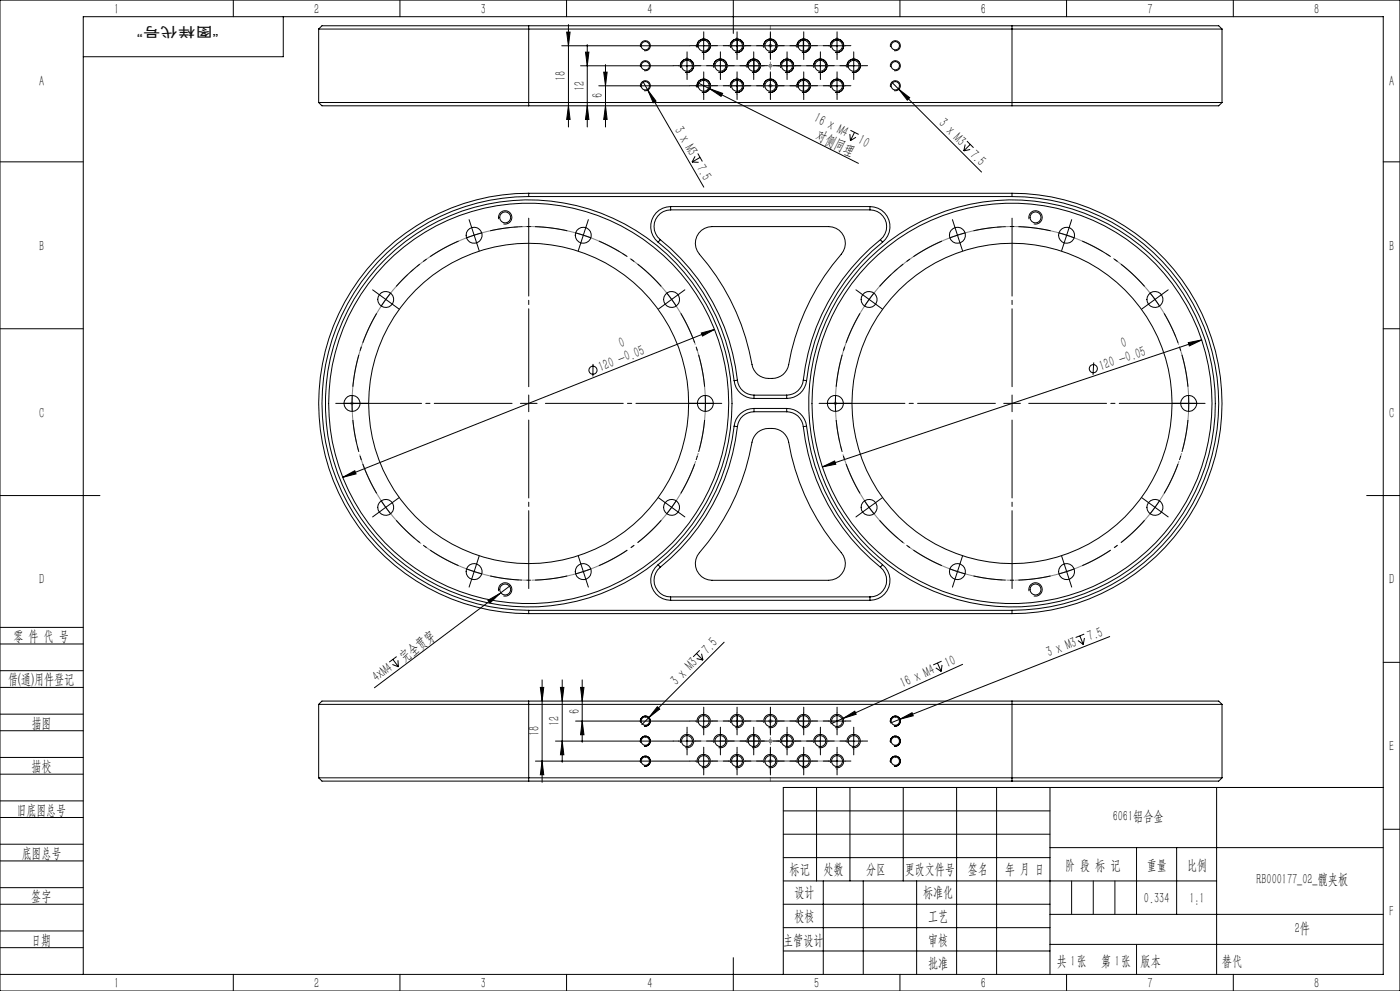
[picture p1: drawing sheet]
<svg xmlns="http://www.w3.org/2000/svg" width="420mm" height="297mm" viewBox="0 0 420 297" stroke-linecap="round" stroke-linejoin="round" font-family="sans-serif">
<g fill="none" stroke="#000" stroke-width=".3">
<path d="M0 0h420v297h-420zM70 0v5M85 5v12h-60M95.6 8.7h271M95.6 8.7v22M120 0v5M158.6 7.7h-62l-1 1M158.6 7.7v24M158.6 7.7h145M168.5 13.7h38.4M170 0v5M170 9.6h1l-.5 4.1z"/>
<path d="M170.5 7.4v30.7M174.2 19.7h27.8M175.6 15.6h1.1l-.5 4.1zM176.2 13.4v24.7M181.6 19.4v18.7M192.2 14.1a1.5 1.5 0 0 1 1.3-1.9 1.5 1.5 0 0 1 1.6 1.6 1.5 1.5 0 0 1-1.9 1.4M203.6 19.7h5M206.1 17.2v5M208.6 13.7h5M209.2 14.2a1.99 1.99 0 0 1 1.7-2.5 1.99 1.99 0 0 1 2.2 2.2 1.99 1.99 0 0 1-2.5 1.7M211.1 11.2v5M213.6 19.7h5"/>
<path d="M216.1 17.2v5M218.6 13.7h5M219.2 14.2a1.99 1.99 0 0 1 1.7-2.5 1.99 1.99 0 0 1 2.2 2.2 1.99 1.99 0 0 1-2.5 1.7M220 0v10M221.1 11.2v5M221.2 12.1v3.2M223.6 19.7h5M226.1 17.2v5M226.2 18.1v3.2M228.6 13.7h5M229.2 14.2a1.99 1.99 0 0 1 1.7-2.5 1.99 1.99 0 0 1 2.2 2.2 1.99 1.99 0 0 1-2.5 1.7M231.1 11.2v5"/>
<path d="M233.6 19.7h5M236 18.1v3.2M236.1 17.2v5M238.6 13.7h5M239.2 14.2a1.98 1.98 0 0 1 1.7-2.5 1.98 1.98 0 0 1 2.2 2.2 1.98 1.98 0 0 1-2.5 1.7M241 12.1v3.2M241.1 11.2v5M243.6 19.7h5M246.1 17.2v5M248.6 13.7h5M249.2 14.2a1.99 1.99 0 0 1 1.7-2.5 1.99 1.99 0 0 1 2.2 2.2 1.99 1.99 0 0 1-2.5 1.7M251.1 11.2v5"/>
<path d="M253.6 19.7h5M256.1 17.2v5M267.2 14.1a1.5 1.5 0 0 1 1.3-1.9 1.5 1.5 0 0 1 1.6 1.6 1.5 1.5 0 0 1-1.9 1.4M270 0v5M303.6 7.7h62l1 1M303.6 7.7v24M320 0v5M366.6 8.7v22M370 0v5M95.6 30.7h271M95.6 30.7l1 1h62M158.6 31.7h145"/>
<path d="M170.5 31.7l.5 4.1h-1zM176.2 31.7l.5 4.1h-1.1zM179.6 25.7h27.3M181.1 21.6h1l-.5 4.1zM181.6 31.7l.5 4.1h-1zM192.2 26.1a1.5 1.5 0 0 1 1.3-1.9 1.5 1.5 0 0 1 1.6 1.6 1.5 1.5 0 0 1-1.9 1.4M192.2 20.1a1.5 1.5 0 0 1 1.3-1.9 1.5 1.5 0 0 1 1.6 1.6 1.5 1.5 0 0 1-1.9 1.4M192.9 24.4l1.4 2.6M194.3 27l2.5 3.3-.8 .5zM194.3 27l16.8 29.1M204.2 20.2a1.99 1.99 0 0 1 1.8-2.4 1.99 1.99 0 0 1 2.1 2.1 1.99 1.99 0 0 1-2.5 1.8M208.6 25.7h5"/>
<path d="M209.2 26.2a2 2 0 0 1 1.8-2.5 2 2 0 0 1 2.1 2.2 2 2 0 0 1-2.5 1.8M209.3 24.8l48.2 24.2M211.1 23.2v5M212.9 26.6l3.9 1.4-.5 .9zM214.2 20.2a2 2 0 0 1 1.8-2.5 2 2 0 0 1 2.1 2.2 2 2 0 0 1-2.5 1.8M218.6 25.7h5M219.2 26.2a2 2 0 0 1 1.8-2.5 2 2 0 0 1 2.1 2.2 2 2 0 0 1-2.5 1.8M221.1 23.2v5M221.2 24.1v3.2M224.2 20.2a2 2 0 0 1 1.7-2.5 2 2 0 0 1 2.2 2.2 2 2 0 0 1-2.5 1.8M228.6 25.7h5M229.2 26.2a2 2 0 0 1 1.8-2.5 2 2 0 0 1 2.1 2.2 2 2 0 0 1-2.5 1.8"/>
<path d="M231.1 23.2v5M234.2 20.2a2 2 0 0 1 1.8-2.5 2 2 0 0 1 2.1 2.2 2 2 0 0 1-2.5 1.8M238.6 25.7h5M239.2 26.2a1.99 1.99 0 0 1 1.8-2.5 1.99 1.99 0 0 1 2.1 2.2 1.99 1.99 0 0 1-2.5 1.8M241 24.1v3.2M241.1 23.2v5M244.2 20.2a2 2 0 0 1 1.8-2.5 2 2 0 0 1 2.1 2.2 2 2 0 0 1-2.5 1.8M248.6 25.7h5M249.2 26.2a2 2 0 0 1 1.8-2.5 2 2 0 0 1 2.1 2.2 2 2 0 0 1-2.5 1.8M251.1 23.2v5M254.2 20.2a2 2 0 0 1 1.8-2.5 2 2 0 0 1 2.1 2.2 2 2 0 0 1-2.5 1.8M255.1 39l2.5 1.3"/>
<path d="M256.4 39.6l-1.3 2.6M267.2 20.1a1.5 1.5 0 0 1 1.3-1.9 1.5 1.5 0 0 1 1.6 1.6 1.5 1.5 0 0 1-1.9 1.4M267.2 26.1a1.5 1.5 0 0 1 1.3-1.9 1.5 1.5 0 0 1 1.6 1.6 1.5 1.5 0 0 1-1.9 1.4M267.5 24.7l27 26.9M269.7 26.8l3.2 2.5-.7 .7zM366.6 30.7l-1 1h-62M0 48.5h25M158.6 58.9a62 62 0 0 0-62 62 62 62 0 0 0 62 62M158.6 57.9a63 63 0 0 0-63 63 63 63 0 0 0 63 63M158.6 58.9h145M158.6 57.9v1M158.6 57.9h145"/>
<path d="M207.6 48.6h2M208.5 46.8l-.9 1.8M209.3 46l1.4 2.4M210 47.2l-2.4 1.4M255 40.2l.1 2M256.8 41.1l-1.7 1.1M289.6 43.3l-.5 1.9M290.1 42.3l2 2M291 44.8l-1.9 .4M291.1 43.3l-2 1.9M303.6 58.9a62 62 0 0 1 62 62 62 62 0 0 1-62 62M303.6 57.9a63 63 0 0 1 63 63 63 63 0 0 1-63 63"/>
<path d="M303.6 57.9v1M415 48.5h5M149.6 65.7a2 2 0 0 1 1.8-2.5 2 2 0 0 1 2.1 2.1 2 2 0 0 1-2.5 1.8M197.4 72.6a62.3 62.3 0 0 1 22.8 41.5M198.1 71.8a63.1 63.1 0 0 1 23.1 42.1M198.1 71.8l-.7 .8M201.2 61.9a6 6 0 0 0-5.7 4 6 6 0 0 0 1.9 6.7M201.2 62.9a5 5 0 0 0-4.7 3.4 5 5 0 0 0 1.6 5.5M201.2 61.9h59.8M201.2 62.9h59.8M201.2 61.9v1M210.4 69l1-.6 2.2-.5h35a5 5 0 0 1 4.6 2.9 5 5 0 0 1-.8 5.4 69.1 69.1 0 0 0-16 33.9 5.9 5.9 0 0 1-9.7 1.5 10.9 10.9 0 0 1-1.9-6.4 70.3 70.3 0 0 0-15.6-30 5 5 0 0 1 1.2-6.2z"/>
<path d="M261 61.9a6 6 0 0 1 5.7 4 6 6 0 0 1-1.9 6.7M261 62.9a5 5 0 0 1 4.7 3.3 5 5 0 0 1-1.6 5.6M261 61.9v1M264.1 71.8a63.1 63.1 0 0 0-23.1 42.1M264.1 71.8l.7 .8M264.8 72.6a62.3 62.3 0 0 0-22.8 41.5M308.7 65.7a2 2 0 0 1 1.8-2.5 2 2 0 0 1 2.1 2.1 2 2 0 0 1-2.5 1.8M0 98.5h25M210.4 99.8l3.9-1.1-3.6 2zM214.3 98.7l-111.5 44.3M415 98.5h5M177.9 109.1v3.7"/>
<path d="M220.2 114.1a5.9 5.9 0 0 0 6 5.3M221.2 113.9a5 5 0 0 0 5 4.5M221.2 113.9l-1 .2M226.2 119.4h9.8M226.2 118.4v1M226.2 118.4h9.8M236 118.4v1M241 113.9a5 5 0 0 1-5 4.5M241 113.9l1 .2M242 114.1a5.9 5.9 0 0 1-6 5.3M328.1 108.6l-.2 3.8M356.5 102.7l4-.8-3.7 1.8z"/>
<path d="M360.5 101.9l-113.8 38M220.2 127.7a62.3 62.3 0 0 1-22.8 41.5M220.2 127.7l1 .1M221.2 127.8a63.1 63.1 0 0 1-23.1 42.2M226.2 122.4a5.9 5.9 0 0 0-6 5.3M226.2 123.4a5 5 0 0 0-5 4.4M226.2 122.4h9.8M226.2 122.4v1M226.2 123.4h9.8M227.3 129.6a5.9 5.9 0 0 1 9.1 2.1 70.6 70.6 0 0 0 16.6 34.8 5 5 0 0 1-4.4 7.4h-35a5 5 0 0 1-4.5-2.9 5 5 0 0 1 .7-5.4 69.1 69.1 0 0 0 16-33.9zM236 122.4a5.9 5.9 0 0 1 6 5.3M236 123.4a5 5 0 0 1 5 4.4"/>
<path d="M236 122.4v1M241 127.8a63.1 63.1 0 0 0 23.1 42.2M242 127.7a62.3 62.3 0 0 0 22.8 41.5M242 127.7l-1 .1M246.7 139.9l3.7-1.8 .3 1zM0 148.5h30M102.8 143l3.6-1.9 .4 .9zM114.3 150l1.4 2M115.7 152l1.5 2.1M115.7 152l-2 1.5M117.8 150.6l-2.1 1.4M259.3 150l1.4 2"/>
<path d="M260.7 152l1.6 2.1M260.7 152l-2 1.5M262.7 150.6l-2 1.4M410 148.5h10M146.4 179.9l3.6-2-3 2.8zM149.6 177.2a2 2 0 0 1 1.8-2.5 2 2 0 0 1 2.1 2.2 2 2 0 0 1-2.5 1.7M153.1 175.5l-40.8 30.6M197.4 169.2a6 6 0 0 0-1.9 6.7 6 6 0 0 0 5.7 4M197.4 169.2l.7 .8M198.1 170a5 5 0 0 0-1.6 5.6 5 5 0 0 0 4.7 3.3M201.2 179.9h59.8M201.2 178.9v1"/>
<path d="M201.2 178.9h59.8M261 178.9v1M264.1 170a5 5 0 0 1 1.6 5.6 5 5 0 0 1-4.7 3.3M264.8 169.2a6 6 0 0 1 1.9 6.7 6 6 0 0 1-5.7 4M264.8 169.2l-.7 .8M308.7 177.2a2 2 0 0 1 1.8-2.5 2 2 0 0 1 2.2 2.2 2 2 0 0 1-2.6 1.7M0 193h25M0 188h25M117.7 199.1l1.8 .7M117.9 197.6l1.6 2.2M119 196.8l-2.2 1.6M119.4 197.9l.1 1.9"/>
<path d="M158.6 182.9h145M158.6 182.9v1M158.6 183.9h145M209 195.9l1.9 1.9M209 197.4l1.9 .4M209.9 194.9l-1.9 1.9M210.5 195.9l.4 1.9M217.2 192.5l-24.7 24.7M281.2 198.7l1.2 2.5M282.5 198.2l-2.5 1.1M282.6 199.3l-.2 1.9M288.8 199.1l-35.9 16.2"/>
<path d="M303.6 182.9v1M323.4 192l1.6 1.1M324 190.6l1 2.5M325.3 190l-2.6 1.1M325.3 191.2l-.3 1.9M332.9 190.8l-62.9 24.7M415 198.5h5M0 206h25M0 201h25M0 219h25M0 214h25M95.6 211.1h271"/>
<path d="M95.6 211.1v22M158.6 210.1h-62l-1 1M158.6 210.1v24M158.6 210.1h145M162.1 206h1l-.5 4.1zM162.6 203.8v30.7M168.1 206h1.1l-.5 4.1zM168.7 203.8v24.7M172.7 216.1h34.2M174.2 206h1l-.5 4.1zM174.7 203.8v18.7M174.7 216.1l.5 4.1h-1z"/>
<path d="M192.2 216.5a1.5 1.5 0 0 1 1.3-1.9 1.5 1.5 0 0 1 1.6 1.6 1.5 1.5 0 0 1-1.9 1.4M197.2 211.8l.7 .7-3.2 2.5zM206.1 219.6v5M208.6 216.1h5M209.2 216.6a2 2 0 0 1 1.7-2.5 2 2 0 0 1 2.2 2.2 2 2 0 0 1-2.5 1.7M211.1 213.6v5M216.1 219.6v5M218.6 216.1h5M219.2 216.6a2 2 0 0 1 1.7-2.5 2 2 0 0 1 2.2 2.2 2 2 0 0 1-2.5 1.7M221.1 213.6v5M221.2 214.5v3.3M226.1 219.6v5"/>
<path d="M228.6 216.1h5M229.2 216.6a2 2 0 0 1 1.7-2.5 2 2 0 0 1 2.2 2.2 2 2 0 0 1-2.5 1.7M231.1 213.6v5M236.1 219.6v5M238.6 216.1h5M239.2 216.6a1.99 1.99 0 0 1 1.7-2.5 1.99 1.99 0 0 1 2.2 2.2 1.99 1.99 0 0 1-2.5 1.7M241 214.5v3.3M241.1 213.6v5M246.1 219.6v5M248.6 216.1h5M249.2 216.6a2 2 0 0 1 1.7-2.5 2 2 0 0 1 2.2 2.2 2 2 0 0 1-2.5 1.7M251.1 213.6v5"/>
<path d="M252.9 215.3l3.5-2.2 .5 1zM252.9 215.3l-3.6 1.6M256.1 219.6v5M267.2 216.5a1.5 1.5 0 0 1 1.3-1.9 1.5 1.5 0 0 1 1.6 1.6 1.5 1.5 0 0 1-1.9 1.4M270 215.5l3.6-1.9 .4 .9zM270 215.5l-2.8 1.2M280.7 200.2l1.7 1M303.6 210.1h62l1 1M303.6 210.1v24M366.6 211.1v22M0 232h25M0 227h25"/>
<path d="M95.6 233.1h271M95.6 233.1l1 1h62M158.6 234.1h145M160.6 228.1h46.3M162.6 228.1l.5 4.1h-1zM166.7 222.1h35.3M168.7 222.1l.5 4.1h-1.1zM192.2 222.5a1.5 1.5 0 0 1 1.3-1.9 1.5 1.5 0 0 1 1.6 1.6 1.5 1.5 0 0 1-1.9 1.4M192.2 228.5a1.5 1.5 0 0 1 1.3-1.9 1.5 1.5 0 0 1 1.6 1.6 1.5 1.5 0 0 1-1.9 1.3M203.6 222.1h5M204.2 222.6a1.99 1.99 0 0 1 1.7-2.5 1.99 1.99 0 0 1 2.2 2.2 1.99 1.99 0 0 1-2.5 1.7M208.6 228.1h5"/>
<path d="M209.2 228.6a2 2 0 0 1 1.7-2.5 2 2 0 0 1 2.2 2.2 2 2 0 0 1-2.5 1.7M211.1 225.6v5M213.6 222.1h5M214.2 222.6a2 2 0 0 1 1.7-2.5 2 2 0 0 1 2.2 2.2 2 2 0 0 1-2.5 1.7M218.6 228.1h5M219.2 228.6a2 2 0 0 1 1.7-2.5 2 2 0 0 1 2.2 2.2 2 2 0 0 1-2.5 1.7M221.1 225.6v5M221.2 226.4v3.4M223.6 222.1h5M224.2 222.6a2 2 0 0 1 1.7-2.5 2 2 0 0 1 2.2 2.1 2 2 0 0 1-2.5 1.8M226.2 220.4v3.4M228.6 228.1h5"/>
<path d="M229.2 228.6a2 2 0 0 1 1.7-2.5 2 2 0 0 1 2.2 2.2 2 2 0 0 1-2.5 1.7M231.1 225.6v5M233.6 222.1h5M234.2 222.6a2 2 0 0 1 1.7-2.5 2 2 0 0 1 2.2 2.2 2 2 0 0 1-2.5 1.7M236 220.4v3.4M238.6 228.1h5M239.2 228.6a1.99 1.99 0 0 1 1.7-2.5 1.99 1.99 0 0 1 2.2 2.2 1.99 1.99 0 0 1-2.5 1.7M241 226.4v3.4M241.1 225.6v5M243.6 222.1h5M244.2 222.6a2 2 0 0 1 1.7-2.5 2 2 0 0 1 2.2 2.2 2 2 0 0 1-2.5 1.7M245 236v28"/>
<path d="M248.6 228.1h5M249.2 228.6a2 2 0 0 1 1.7-2.5 2 2 0 0 1 2.2 2.2 2 2 0 0 1-2.5 1.7M251.1 225.6v5M253.6 222.1h5M254.2 222.6a2 2 0 0 1 1.7-2.5 2 2 0 0 1 2.2 2.2 2 2 0 0 1-2.5 1.7M255 236v28M267.2 228.5a1.5 1.5 0 0 1 1.3-1.9 1.5 1.5 0 0 1 1.6 1.6 1.5 1.5 0 0 1-1.9 1.3M267.2 222.5a1.5 1.5 0 0 1 1.3-1.9 1.5 1.5 0 0 1 1.6 1.6 1.5 1.5 0 0 1-1.9 1.4M271 236v28M287 236v56M299 236v56M315 236v56"/>
<path d="M365 236v56M366.6 233.1l-1 1h-62M415 236h-180v56M0 245h25M0 240h25M0 258h25M0 253h25M235 243h80M235 250h80M235 257h80M315 254h100M341 254v20"/>
<path d="M353 254v20M415 248.5h5M0 271h25M0 266h25M0 279h25M235 271h80M235 264h130M235 278h80M247 264v28M259 264v28M275 264v28M315 274h100"/>
<path d="M0 284h25M0 292h415v-287h-390v287M70 292v5M120 292v5M170 292v5M220 287v10M235 285h80M270 292v5M315 283h100M320 292v5M370 292v5"/>
<circle cx="193.6" cy="13.7" r="1.26"/>
<circle cx="193.6" cy="19.7" r="1.26"/>
<circle cx="206.1" cy="19.7" r="1.65"/>
<circle cx="211.1" cy="13.7" r="1.65"/>
<circle cx="216.1" cy="19.7" r="1.65"/>
<circle cx="221.1" cy="13.7" r="1.66"/>
<circle cx="226.1" cy="19.7" r="1.65"/>
<circle cx="231.1" cy="13.7" r="1.65"/>
<circle cx="236.1" cy="19.7" r="1.66"/>
<circle cx="241.1" cy="13.7" r="1.65"/>
<circle cx="246.1" cy="19.7" r="1.65"/>
<circle cx="251.1" cy="13.7" r="1.65"/>
<circle cx="256.1" cy="19.7" r="1.66"/>
<circle cx="268.6" cy="19.7" r="1.26"/>
<circle cx="268.6" cy="13.7" r="1.26"/>
<circle cx="193.6" cy="25.7" r="1.26"/>
<circle cx="211.1" cy="25.7" r="1.65"/>
<circle cx="221.1" cy="25.7" r="1.66"/>
<circle cx="231.1" cy="25.7" r="1.65"/>
<circle cx="241.1" cy="25.7" r="1.65"/>
<circle cx="251.1" cy="25.7" r="1.65"/>
<circle cx="268.6" cy="25.7" r="1.26"/>
<circle cx="142.2" cy="70.5" r="2.4"/>
<circle cx="151.5" cy="65.2" r="1.65"/>
<circle cx="175" cy="70.5" r="2.4"/>
<circle cx="287.2" cy="70.5" r="2.4"/>
<circle cx="310.6" cy="65.2" r="1.65"/>
<circle cx="320" cy="70.5" r="2.41"/>
<circle cx="115.7" cy="89.7" r="2.4"/>
<circle cx="201.5" cy="89.7" r="2.4"/>
<circle cx="260.7" cy="89.8" r="2.39"/>
<circle cx="346.5" cy="89.8" r="2.41"/>
<circle cx="177.9" cy="111" r="1.2"/>
<circle cx="328" cy="110.5" r="1.21"/>
<circle cx="105.6" cy="120.9" r="2.41"/>
<circle cx="158.6" cy="120.9" r="60"/>
<circle cx="158.6" cy="120.9" r="48"/>
<circle cx="158.6" cy="120.9" r="61"/>
<circle cx="211.6" cy="120.9" r="2.4"/>
<circle cx="250.6" cy="120.9" r="2.39"/>
<circle cx="303.6" cy="120.9" r="61"/>
<circle cx="303.6" cy="120.9" r="48"/>
<circle cx="303.6" cy="120.9" r="60"/>
<circle cx="356.6" cy="120.9" r="2.4"/>
<circle cx="115.7" cy="152.1" r="2.41"/>
<circle cx="201.5" cy="152.1" r="2.41"/>
<circle cx="260.7" cy="152.1" r="2.4"/>
<circle cx="346.5" cy="152.1" r="2.42"/>
<circle cx="142.2" cy="171.3" r="2.39"/>
<circle cx="151.5" cy="176.7" r="1.65"/>
<circle cx="175" cy="171.3" r="2.39"/>
<circle cx="287.2" cy="171.3" r="2.39"/>
<circle cx="310.6" cy="176.7" r="1.65"/>
<circle cx="320" cy="171.3" r="2.4"/>
<circle cx="193.6" cy="216.1" r="1.25"/>
<circle cx="211.1" cy="216.1" r="1.65"/>
<circle cx="221.1" cy="216.1" r="1.66"/>
<circle cx="231.1" cy="216.1" r="1.65"/>
<circle cx="241.1" cy="216.1" r="1.65"/>
<circle cx="251.1" cy="216.1" r="1.65"/>
<circle cx="268.6" cy="216.1" r="1.25"/>
<circle cx="193.6" cy="228.1" r="1.25"/>
<circle cx="193.6" cy="222.1" r="1.25"/>
<circle cx="206.1" cy="222.1" r="1.65"/>
<circle cx="211.1" cy="228.1" r="1.65"/>
<circle cx="216.1" cy="222.1" r="1.65"/>
<circle cx="221.1" cy="228.1" r="1.66"/>
<circle cx="226.1" cy="222.1" r="1.65"/>
<circle cx="231.1" cy="228.1" r="1.65"/>
<circle cx="236.1" cy="222.1" r="1.66"/>
<circle cx="241.1" cy="228.1" r="1.65"/>
<circle cx="246.1" cy="222.1" r="1.65"/>
<circle cx="251.1" cy="228.1" r="1.65"/>
<circle cx="256.1" cy="222.1" r="1.66"/>
<circle cx="268.6" cy="228.1" r="1.25"/>
<circle cx="268.6" cy="222.1" r="1.25"/>
</g>
<g fill="none" stroke="#808080" stroke-width=".3">
<path d="M230.6 13.7h1M230.6 19.7h1M230.8 13.4l.7 .7M230.8 19.4l.7 .7M231.1 13.2v1M231.1 19.2v1M231.5 13.4l-.7 .7M231.5 19.4l-.7 .7M230.6 25.7h1M230.8 25.4l.7 .7M231.1 25.2v1M231.5 25.4l-.7 .7"/>
<path d="M105.1 120.9h1M105.2 120.5l.7 .7M105.6 120.4v1M105.9 120.5l-.7 .7M250.1 120.9h1M250.3 120.5l.7 .7M250.6 120.4v1M251 120.5l-.7 .7M230.6 216.1h1M230.8 215.8l.7 .7M231.1 215.6v1M231.5 215.8l-.7 .7"/>
<path d="M230.6 228.1h1M230.6 222.1h1M230.8 227.7l.7 .8M230.8 221.8l.7 .7M231.1 221.6v1M231.1 227.6v1M231.5 227.7l-.7 .8M231.5 221.8l-.7 .7"/>
</g>
<path d="M107.9 105.4a53 53 0 0 1 88.8-21.3 53 53 0 0 1-24.4 88 53 53 0 0 1-65.1-64l.7-2.7M252.9 105.4a53 53 0 0 1 88.8-21.3 53 53 0 0 1-24.4 88 53 53 0 0 1-65.1-64l.7-2.7" fill="none" stroke="#808080" stroke-width=".3" stroke-dasharray="30.5 1.3 1.3 1.3" stroke-dashoffset="3" stroke-linecap="butt"/>
<g fill="none" stroke="#000" stroke-width=".3" stroke-dasharray="30.5 1.3 1.3 1.3" stroke-linecap="butt">
<path d="M142.2 70.5l-2.3 .8M142.2 70.5l2.4-.7M175 70.5l-2.4-.7M175 70.5l2.4 .8M287.2 70.5l-2.3 .8M287.2 70.5l2.4-.7M320 70.5l-2.4-.7M320 70.5l2.4 .8M115.7 89.7l-1.4 2.1M115.7 89.7l1.6-1.9M201.5 89.7l-1.5-1.9M201.5 89.7l1.4 2.1"/>
<path d="M260.7 89.7l-1.4 2.1M260.7 89.7l1.6-1.9M346.5 89.7l-1.5-1.9M346.5 89.7l1.4 2.1M105.6 120.9l.1 2.5M105.6 120.9l.1-2.5M211.6 120.9v-2.5M211.6 120.9v2.5M250.6 120.9l.1 2.5M250.6 120.9l.1-2.5M356.6 120.9v-2.5M356.6 120.9v2.5"/>
<path d="M201.5 152l1.4-2M201.5 152l-1.5 2M346.5 152l1.4-2M346.5 152l-1.5 2M142.2 171.3l2.4 .7M142.2 171.3l-2.3-.8M175 171.3l2.4-.8M175 171.3l-2.4 .7M287.2 171.3l2.4 .7M287.2 171.3l-2.3-.8M320 171.3l2.4-.8M320 171.3l-2.4 .7"/>
</g>
<g fill="none" stroke="#000" stroke-width=".3" stroke-dasharray="30.5 1.3 1.3 1.3" stroke-dashoffset="20.7" stroke-linecap="butt">
<path d="M137.6 72.3a53 53 0 0 0-18.7 13.5M170.2 69.2a53 53 0 0 0-23.1 0M282.6 72.3a53 53 0 0 0-18.7 13.5M315.2 69.2a53 53 0 0 0-23.1 0M113 93.9a53 53 0 0 0-7.1 22M198.4 85.8a53 53 0 0 0-18.7-13.5M258 93.9a53 53 0 0 0-7.1 22M343.4 85.8a53 53 0 0 0-18.7-13.5M211.4 115.9a53 53 0 0 0-7.2-22M356.4 115.9a53 53 0 0 0-7.2-22M105.9 125.9a53 53 0 0 0 7.1 22M250.9 125.9a53 53 0 0 0 7.1 22"/>
<path d="M118.9 155.9a53 53 0 0 0 18.7 13.6M204.2 147.9a53 53 0 0 0 7.2-22M263.9 155.9a53 53 0 0 0 18.7 13.6M349.2 147.9a53 53 0 0 0 7.2-22M147.1 172.6a53 53 0 0 0 23.1 0M179.7 169.5a53 53 0 0 0 18.7-13.6M292.1 172.6a53 53 0 0 0 23.1 0M324.7 169.5a53 53 0 0 0 18.7-13.6"/>
</g>
<path d="M321.5 264v10M328 264v10M334.5 264v10M341 283v9" fill="none" stroke="#0a0605" stroke-width=".3"/>
<path d="M231.1 7.7v6M231.1 13.7v6M231.1 19.7v6M231.1 234.1v-6M231.1 228.1v-6M231.1 222.1v-6" fill="none" stroke="#808080" stroke-width=".3" stroke-dasharray="30.5 1.3 1.3 1.3" stroke-dashoffset="29.4"/>
<path d="M241.1 13.7h-20M241.1 25.7h-20M241.1 216.1h-20M241.1 228.1h-20" fill="none" stroke="#808080" stroke-width=".3" stroke-dasharray="30.5 1.3 1.3 1.3" stroke-dashoffset="22.4"/>
<path d="M236.1 19.7h-10M236.1 222.1h-10" fill="none" stroke="#808080" stroke-width=".3" stroke-dasharray="30.5 1.3 1.3 1.3" stroke-dashoffset="27.4"/>
<path d="M246.1 19.7h-30M246.1 222.1h-30" fill="none" stroke="#808080" stroke-width=".3" stroke-dasharray="30.5 1.3 1.3 1.3" stroke-dashoffset="15"/>
<path d="M251.1 13.7h-40M251.1 25.7h-40M251.1 216.1h-40M251.1 228.1h-40" fill="none" stroke="#808080" stroke-width=".3" stroke-dasharray="30.5 1.3 1.3 1.3" stroke-dashoffset="12.4"/>
<path d="M256.1 19.7h-50M256.1 222.1h-50" fill="none" stroke="#808080" stroke-width=".3" stroke-dasharray="30.5 1.3 1.3 1.3" stroke-dashoffset="7.4"/>
<g fill="none" stroke="#000" stroke-width=".3" stroke-dasharray="30.5 1.3 1.3 1.3">
<path d="M203.6 19.7h-1.6M206.1 17.2v-1.7M208.6 13.7h-1.6M208.6 19.7h1.7M211.1 11.2v-1.7M211.1 16.2v1.6M213.6 13.7h1.7M213.6 19.7h-1.6M216.1 17.2v-1.7M218.6 19.7h1.7M218.6 13.7h-1.6M221.1 11.2v-1.7"/>
<path d="M221.1 16.2v1.6M223.6 13.7h1.7M223.6 19.7h-1.6M226.1 17.2v-1.7M228.6 19.7h1.7M228.6 13.7h-1.6M231.1 11.2v-1.7M231.1 16.2v1.6M233.6 19.7h-1.6M233.6 13.7h1.7M236.1 17.2v-1.7M238.6 13.7h-1.6"/>
<path d="M238.6 19.7h1.7M241.1 11.2v-1.7M241.1 16.2v1.6M243.6 19.7h-1.6M243.6 13.7h1.7M246.1 17.2v-1.7M248.6 13.7h-1.6M248.6 19.7h1.7M251.1 11.2v-1.7M251.1 16.2v1.6M253.6 13.7h1.7M253.6 19.7h-1.6"/>
<path d="M256.1 17.2v-1.7M258.6 19.7h1.7M206.1 22.2v1.6M208.6 25.7h-1.6M211.1 23.2v-1.7M211.1 28.2v1.6M213.6 25.7h1.7M216.1 22.2v1.6M218.6 25.7h-1.6M221.1 23.2v-1.7M221.1 28.2v1.6M223.6 25.7h1.7"/>
<path d="M226.1 22.2v1.6M228.6 25.7h-1.6M231.1 23.2v-1.7M231.1 28.2v1.6M233.6 25.7h1.7M236.1 22.2v1.6M238.6 25.7h-1.6M241.1 23.2v-1.7M241.1 28.2v1.6M243.6 25.7h1.7M246.1 22.2v1.6M248.6 25.7h-1.6"/>
<path d="M251.1 23.2v-1.7M251.1 28.2v1.6M253.6 25.7h1.7M256.1 22.2v1.6M141.5 68.1l-.8-2.3M142.2 70.5l-.7-2.4M142.2 70.5l.8 2.4M143 72.9l.8 2.2M174.2 72.9l-.7 2.2M175 70.5l.8-2.4M175 70.5l-.8 2.4M175.8 68.1l.7-2.3"/>
<path d="M286.5 68.1l-.8-2.3M287.2 70.5l-.7-2.4M287.2 70.5l.8 2.4M288 72.9l.8 2.2M319.2 72.9l-.7 2.2M320 70.5l.8-2.4M320 70.5l-.8 2.4M320.8 68.1l.7-2.3M113.7 88.3l-1.9-1.4M115.7 89.7l-2-1.4M115.7 89.7l2.1 1.5M117.8 91.2l1.9 1.4"/>
<path d="M199.5 91.2l-2 1.4M201.5 89.7l2-1.4M201.5 89.7l-2 1.5M203.5 88.3l2-1.4M258.7 88.3l-1.9-1.4M260.7 89.7l-2-1.4M260.7 89.7l2.1 1.5M262.8 91.2l1.9 1.4M344.5 91.2l-2 1.4M346.5 89.7l2-1.4M346.5 89.7l-2 1.5M348.5 88.3l2-1.4"/>
<path d="M103.1 120.9h-2.4M105.6 120.9h-2.5M105.6 120.9h2.5M108.1 120.9h2.4M158.6 120.9v-2.5M158.6 120.9h-2.5M158.6 120.9v2.5M158.6 120.9h2.5M209.1 120.9h-2.4M211.6 120.9h2.5M211.6 120.9h-2.5M214.1 120.9h2.4"/>
<path d="M248.1 120.9h-2.4M250.6 120.9h-2.5M250.6 120.9h2.5M253.1 120.9h2.4M303.6 120.9v-2.5M303.6 120.9h-2.5M303.6 120.9v2.5M303.6 120.9h2.5M354.1 120.9h-2.4M356.6 120.9h2.5M356.6 120.9h-2.5M359.1 120.9h2.4"/>
<path d="M113.7 153.5l-1.9 1.4M117.8 150.6l1.9-1.4M199.5 150.6l-2-1.4M201.5 152l2 1.5M201.5 152l-2-1.4M203.5 153.5l2 1.4M258.7 153.5l-1.9 1.4M262.8 150.6l1.9-1.4M344.5 150.6l-2-1.4M346.5 152l2 1.5M346.5 152l-2-1.4M348.5 153.5l2 1.4"/>
<path d="M141.5 173.7l-.8 2.3M142.2 171.3l-.7 2.4M142.2 171.3l.8-2.4M143 168.9l.8-2.3M174.2 168.9l-.7-2.3M175 171.3l.8 2.4M175 171.3l-.8-2.4M175.8 173.7l.7 2.3M286.5 173.7l-.8 2.3M287.2 171.3l-.7 2.4M287.2 171.3l.8-2.4M288 168.9l.8-2.3"/>
<path d="M319.2 168.9l-.7-2.3M320 171.3l.8 2.4M320 171.3l-.8-2.4M320.8 173.7l.7 2.3M206.1 219.6v-1.7M208.6 216.1h-1.6M211.1 213.6v-1.7M211.1 218.6v1.6M213.6 216.1h1.7M216.1 219.6v-1.7M218.6 216.1h-1.6M221.1 213.6v-1.7"/>
<path d="M221.1 218.6v1.6M223.6 216.1h1.7M226.1 219.6v-1.7M228.6 216.1h-1.6M231.1 213.6v-1.7M231.1 218.6v1.6M233.6 216.1h1.7M236.1 219.6v-1.7M238.6 216.1h-1.6M241.1 213.6v-1.7M241.1 218.6v1.6M243.6 216.1h1.7"/>
<path d="M246.1 219.6v-1.7M248.6 216.1h-1.6M251.1 213.6v-1.7M251.1 218.6v1.6M253.6 216.1h1.7M256.1 219.6v-1.7M203.6 222.1h-1.6M206.1 224.6v1.6M208.6 228.1h-1.6M208.6 222.1h1.7M211.1 225.6v-1.7M211.1 230.6v1.6"/>
<path d="M213.6 228.1h1.7M213.6 222.1h-1.6M216.1 224.6v1.6M218.6 222.1h1.7M218.6 228.1h-1.6M221.1 225.6v-1.7M221.1 230.6v1.6M223.6 228.1h1.7M223.6 222.1h-1.6M226.1 224.6v1.6M228.6 222.1h1.7M228.6 228.1h-1.6"/>
<path d="M231.1 225.6v-1.7M231.1 230.6v1.6M233.6 222.1h-1.6M233.6 228.1h1.7M236.1 224.6v1.6M238.6 228.1h-1.6M238.6 222.1h1.7M241.1 225.6v-1.7M241.1 230.6v1.6M243.6 222.1h-1.6M243.6 228.1h1.7M246.1 224.6v1.6"/>
<path d="M248.6 228.1h-1.6M248.6 222.1h1.7M251.1 225.6v-1.7M251.1 230.6v1.6M253.6 228.1h1.7M253.6 222.1h-1.6M256.1 224.6v1.6M258.6 222.1h1.7"/>
</g>
<path d="M158.6 115.9v-50.5M303.6 115.9v-50.5M153.6 120.9h-50.5M158.6 125.9v50.5M163.6 120.9h50.5M298.6 120.9h-50.5M303.6 125.9v50.5M308.6 120.9h50.5" fill="none" stroke="#000" stroke-width=".3" stroke-dasharray="30.5 1.3 1.3 1.3" stroke-dashoffset="7.1"/>
<g fill="#000">
<path d="M194.3 27l2.5 3.3-.8 .5zM212.9 26.6l3.9 1.4-.5 .9zM269.7 26.8l3.2 2.5-.7 .7zM146.4 179.9l3.6-2-3 2.8zM197.2 211.8l.7 .7-3.2 2.5zM252.9 215.3l3.5-2.2 .5 1zM270 215.5l3.6-1.9 .4 .9z"/>
<path d="M181.6 31.7l.5 4.1h-1zM181.1 21.6h1l-.5 4.1zM176.2 31.7l.5 4.1h-1.1zM175.6 15.6h1.1l-.5 4.1zM170.5 31.7l.5 4.1h-1zM170 9.6h1l-.5 4.1z"/>
<path d="M246.7 139.9l4-.8-.3-1zM356.5 102.7l.3 1 3.7-1.8z"/>
<path d="M102.8 143l4-1-.4-.9zM210.4 99.8l.3 .9 3.6-2z"/>
<path d="M174.2 206h1l-.5 4.1zM174.7 216.1l.5 4.1h-1zM168.1 206h1.1l-.5 4.1zM168.7 222.1l.5 4.1h-1.1zM162.1 206h1l-.5 4.1zM162.6 228.1l.5 4.1h-1z"/>
</g>
<g font-size="4.4">
<text x="34.2" y="4.1">1</text>
<text x="94.2" y="4.1">2</text>
<text x="144.2" y="4.1">3</text>
<text x="194.2" y="4.1">4</text>
<text x="244.2" y="4.1">5</text>
<text x="294.2" y="4.1">6</text>
<text x="344.2" y="4.1">7</text>
<text x="394.2" y="4.1">8</text>
<text x="11.7" y="25.9">A</text>
<text x="169.7" y="24.2" transform="rotate(-90 169.7 24.2)">18</text>
<text x="175.3" y="27.2" transform="rotate(-90 175.3 27.2)">12</text>
<text x="180.8" y="29.5" transform="rotate(-90 180.8 29.5)">6</text>
<text x="416.7" y="25.9">A</text>
<text x="202.2" y="38.9" transform="rotate(60 202.2 38.9)">3 x M3</text>
<text x="244" y="36.3" transform="rotate(27 244 36.3)">16 x M4</text>
<text x="244.5" y="41.5" transform="rotate(27 244.5 41.5)">对侧同理</text>
<text x="281.4" y="37.3" transform="rotate(45 281.4 37.3)">3 x M3</text>
<text x="257.1" y="42.9" transform="rotate(27 257.1 42.9)">10</text>
<text x="290.8" y="46.6" transform="rotate(45 290.8 46.6)">7.5</text>
<text x="208.8" y="50.3" transform="rotate(60 208.8 50.3)">7.5</text>
<text x="11.7" y="75.1">B</text>
<text x="416.7" y="75.1">B</text>
<text x="186.3" y="104.3" transform="rotate(-22 186.3 104.3)">0</text>
<text x="336.8" y="104.3" transform="rotate(-18 336.8 104.3)">0</text>
<text x="180.2" y="111.4" transform="rotate(-22 180.2 111.4)">120 -0.05</text>
<text x="330.3" y="111.1" transform="rotate(-18 330.3 111.1)">120 -0.05</text>
<text x="11.7" y="125.1">C</text>
<text x="416.7" y="125.1">C</text>
<text x="11.7" y="175.1">D</text>
<text x="416.7" y="175.1">D</text>
<text x="4" y="192">零 件 代 号</text>
<text x="212.3" y="196.2" transform="rotate(-45 212.3 196.2)">7.5</text>
<text x="314.6" y="197" transform="rotate(-22 314.6 197)">3 x M3</text>
<text x="326.9" y="192.2" transform="rotate(-22 326.9 192.2)">7.5</text>
<text x="121.2" y="198.4" transform="rotate(-37 121.2 198.4)">完全贯穿</text>
<text x="284.3" y="200.2" transform="rotate(-24 284.3 200.2)">10</text>
<text x="2.5" y="205.1">借(通)用件登记</text>
<text x="113.1" y="204.5" transform="rotate(-37 113.1 204.5)">4xM4</text>
<text x="203" y="205.5" transform="rotate(-45 203 205.5)">3 x M3</text>
<text x="270.8" y="206.2" transform="rotate(-24 270.8 206.2)">16 x M4</text>
<text x="173.8" y="213.9" transform="rotate(-90 173.8 213.9)">6</text>
<text x="9.5" y="218.1">描图</text>
<text x="161.8" y="220.6" transform="rotate(-90 161.8 220.6)">18</text>
<text x="167.8" y="217.6" transform="rotate(-90 167.8 217.6)">12</text>
<text x="416.7" y="225.1">E</text>
<text x="9.5" y="231.1">描校</text>
<text x="5" y="244.2">旧底图总号</text>
<text x="333.8" y="246.2">6061铝合金</text>
<text x="6.5" y="257.2">底图总号</text>
<text x="236.9" y="261.9">标记</text>
<text x="247.1" y="261.9">处数</text>
<text x="259.9" y="261.9">分区</text>
<text x="271.5" y="261.9">更改文件号</text>
<text x="290.4" y="261.9">签名</text>
<text x="301.5" y="261.9">年 月 日</text>
<text x="319.5" y="260.6">阶 段 标 记</text>
<text x="344" y="260.6">重量</text>
<text x="356.1" y="260.6">比例</text>
<text x="238.3" y="268.9">设计</text>
<text x="276.9" y="268.9">标准化</text>
<text x="376.9" y="264.8">RB000177_02_髋夹板</text>
<text x="9.4" y="270.1">签字</text>
<text x="343.2" y="270.7">0.334</text>
<text x="356.8" y="270.7">1:1</text>
<text x="416.8" y="274.4">F</text>
<text x="238.3" y="276.1">校核</text>
<text x="278.4" y="276">工艺</text>
<text x="388.4" y="279.6">2件</text>
<text x="9.4" y="283.2">日期</text>
<text x="234.9" y="283.3">主管设计</text>
<text x="278.4" y="283.3">审核</text>
<text x="278.4" y="290.2">批准</text>
<text x="317.1" y="289.4">共 张</text>
<text x="321.1" y="289.4">1</text>
<text x="330.3" y="289.4">第 张</text>
<text x="334.5" y="289.4">1</text>
<text x="342.1" y="289.4">版本</text>
<text x="34.2" y="296.1">1</text>
<text x="94.2" y="296.1">2</text>
<text x="144.2" y="296.1">3</text>
<text x="194.2" y="296.1">4</text>
<text x="244.2" y="296.1">5</text>
<text x="294.2" y="296.1">6</text>
<text x="344.2" y="296.1">7</text>
<text x="394.2" y="296.1">8</text>
</g>
<text font-size="4.4" fill="#0a0605" x="366.6" y="289.4">替代</text>
<text font-size="4.1" fill="#0a0605" x="65.6" y="8" transform="rotate(-180 65.6 8)">“图样代号”</text>
</svg>
